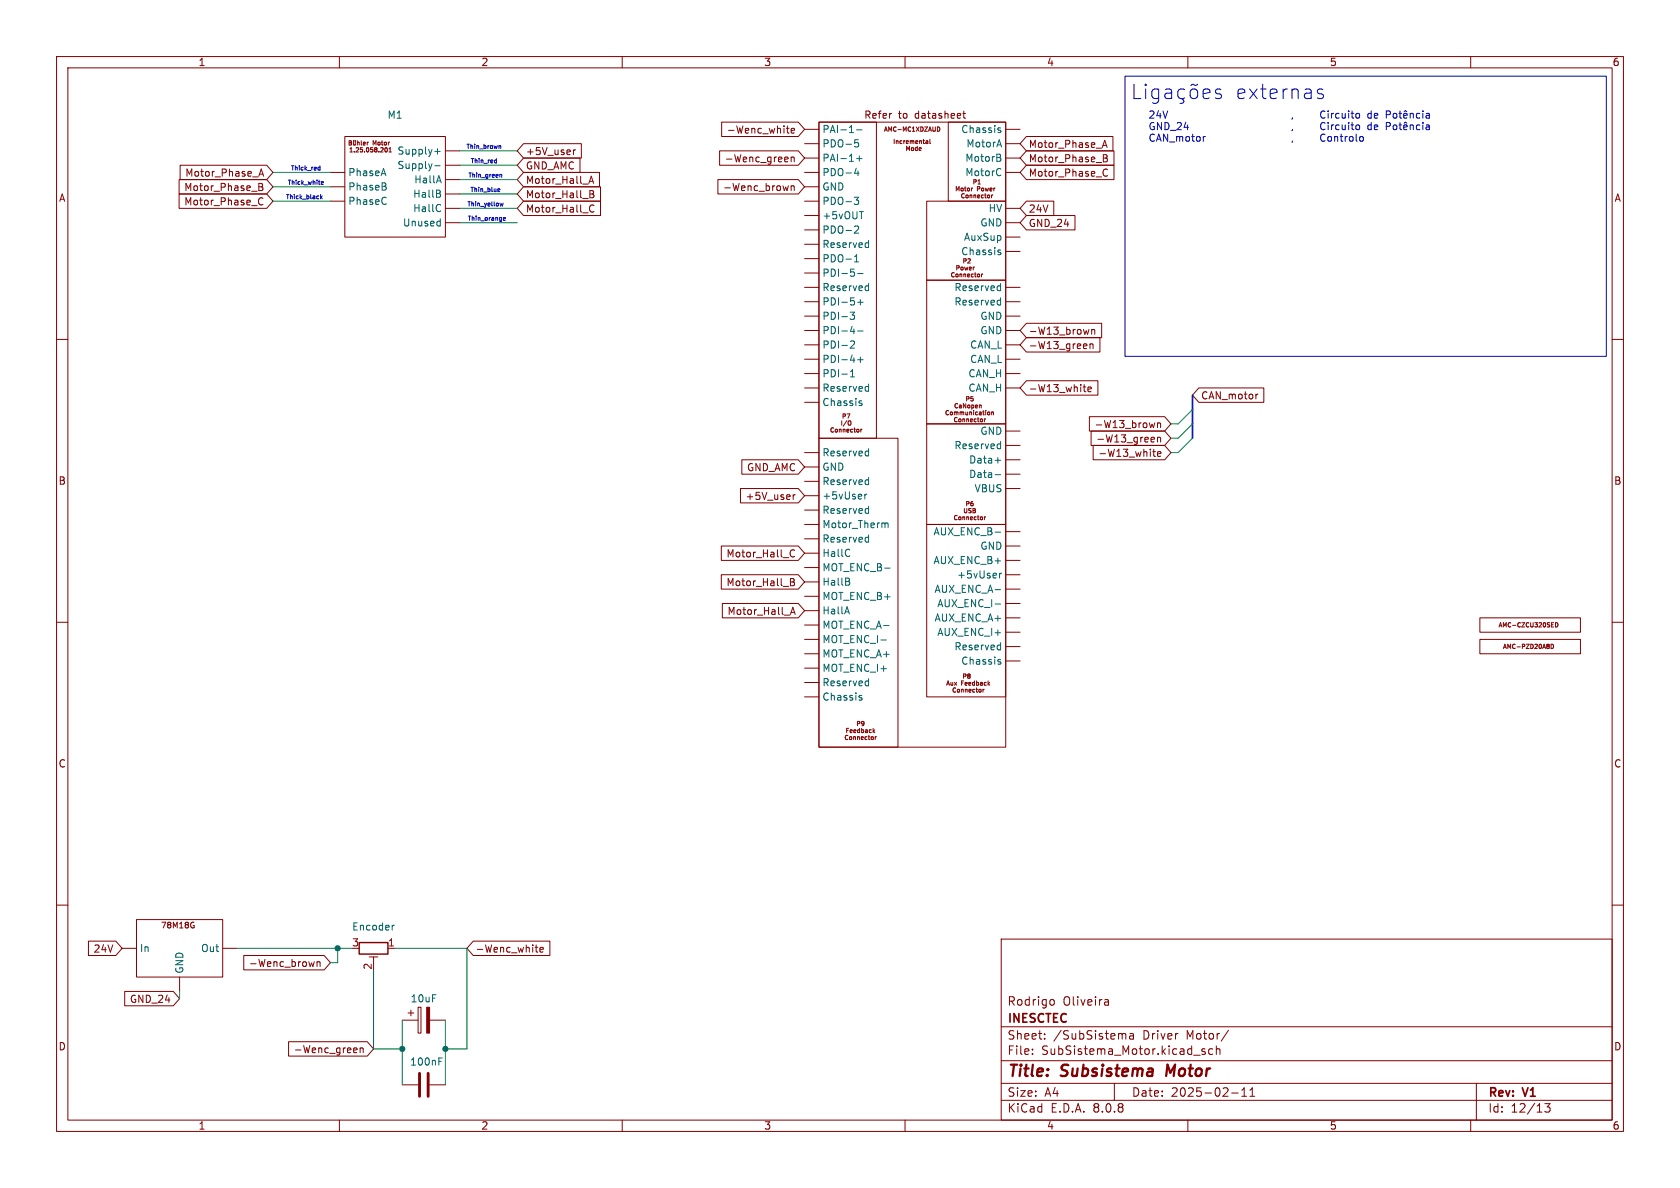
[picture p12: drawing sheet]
<svg xmlns="http://www.w3.org/2000/svg" width="297mm" height="210mm" viewBox="0 0 297 210" stroke-linecap="round" stroke-linejoin="round" font-family="sans-serif">
<g fill="none" stroke="#840000" stroke-width=".18">
<path d="M10 10h277v190h-277zM12 12h273v186h-273zM60 10v2M110 10v2M160 10v2M170.4 19.6v1.1l.3 .2M210 10v2M260 10v2M31.7 34.3h15.4l1.2 1.3-1.2 1.2h-15.4zM31.7 31.7h15.4l1.2 1.3-1.2 1.3h-15.4zM31.8 29.2h15.3l1.2 1.3-1.2 1.3h-15.3zM45.8 33h.4"/>
<path d="M45.8 32.4h.4l.2 .3-.2 .3 .2 .1 .1 .3-.3 .3h-.4zM45.8 35.9l.3 .3 .4-.1M45.8 31.2l.4-1.3 .4 1.3M45.9 30.8h.6M46.5 35.1l-.4-.1-.3 .3M58.4 33h2.6M58.4 30.5h2.6M58.4 35.6h2.6M61 24.1h17.7v17.8h-17.7zM61.7 25.2h.3M62 25.2l.1-.3h-.4v.7M62 25.2l.2 .2"/>
<path d="M62.5 25.1v.4M62.5 24.9h.1M62.8 24.9h.1M62.8 25.1v.5M63.2 24.9v.7M63.2 25.2h.3v.4M63.9 24.9v.6M64.2 25.4l.4-.1v-.1h-.3l-.1 .3M64.9 26.1h.1a.37 .37 0 0 1 .2 .4 .37 .37 0 0 1-.3 .3M64.9 25.1v.5M65.1 25.1l-.2 .2M65.5 26.8l.1 .1"/>
<path d="M65.9 26.1h-.4v.4l.1-.1M66 25.6v-.7l.2 .5 .3-.5v.7M66.8 25.5l.1-.4 .3 .1v.3M67.4 25.1h.3M67.5 24.9v.6M67.9 25.5l.2-.4 .2 .1v.3M68.7 25.1v.5M68.9 25.1l-.2 .2M78.7 39.4h2.6M78.7 36.8h2.6M78.7 31.8h2.6M78.7 34.3h2.6"/>
<path d="M78.7 26.7h2.6M78.7 29.2h2.6M92.6 27.9h9.9v2.6h-9.9l-1.2-1.3zM92.6 33h13.6v2.6h-13.6l-1.2-1.3zM92.6 30.5h13.4v2.5h-13.4l-1.2-1.2zM92.6 25.4h10.2v2.5h-10.2l-1.2-1.2zM92.6 35.6h13.6v2.5h-13.6l-1.2-1.3zM101.4 26.5v.8M101.7 26.5l-.3 .2M104.1 32.4l.4-1.2 .4 1.2M104.2 37l.3 .4 .3 .1 .2-.1M104.2 32.1h.6"/>
<path d="M104.3 33.7h.4l.2 .2-.2 .4 .2 .1 .1 .3-.2 .3h-.5zM104.3 34.3h.4M105 36.4l-.2-.2-.3 .1-.3 .5M126.9 31.7h14.2l1.1 1.3-1.1 1.3h-14.2zM127.2 26.7h13.9l1.1 1.2-1.1 1.3h-13.9zM127.6 21.6h13.5l1.1 1.3-1.1 1.2h-13.5zM139 22.7h.5M139.1 27.8l.2 .3-.6 .1M139.2 22.3v1l.3 .2M139.3 28.5l-.2 .1M139.4 32.8l-.3 .9M139.9 27.9l.1-.1h.3l.1 .8"/>
<path d="M139.9 23.1l.6-.1-.1-.3h-.4l-.1 .2v.6h.5M139.9 27.8v.8M139.9 32.8v.9M139.9 33l.1-.2 .3 .1 .1 .8M142.2 38.1h2.6M142.2 22.9h2.6M142.2 33h2.6M142.2 25.4h2.6M142.2 27.9h2.6M142.2 30.5h2.6M142.2 35.6h2.6M144.8 21.6h10.1v55.9h-10.1z"/>
<path d="M144.8 21.6h33v110.5h-33zM157.5 20.1h.1M158.1 24.6v.8M158.4 24.9v.5M158.4 24.9h.3l.1 .5M159.5 24.9h-.3l-.1 .3M159.8 24.9v.5M160 24.9l-.2 .1M160.2 25.1h.4l-.1-.2h-.2l-.1 .4M160.9 24.9h.2l.1 .1M160.9 24.9v.5M161.2 25l.3-.1 .1 .5"/>
<path d="M161.2 25v.4M161.8 26.5l.1 .1h.3M161.9 25.1h.4l-.1-.2-.3 .1v.3h.3M162.2 26.1h-.3l-.1 .1M162.2 25.8v.8M162.5 26.4l.4-.1-.1-.2-.3 .1v.4h.3M162.6 24.9h.3v.5M162.6 24.9v.5M163.2 24.9h.2M163.3 24.6v.7M163.7 24.9h.3v.5M163.8 35.6h14v13.9h-14z"/>
<path d="M164 25.1h-.3M164.4 24.6v.7M165.7 22.4a.38 .38 0 0 1 .5 .4 .38 .38 0 0 1-.5 .4M167.6 21.6h10.2v14h-10.2zM169.1 33.8v-.8l.2 .5 .3-.5v.8M169.9 33.3h.4l-.1 .4h-.3zM170.2 20.1h.5M170.4 34.3a.35 .35 0 0 0-.4 .3 .35 .35 0 0 0 .5 .3M170.8 34.5h.3v.4h-.3zM171.5 34.5h.3v.5M171.5 34.5v.5M172.2 31.8v.7"/>
<path d="M172.2 34.5h.3v.5M172.2 34.5v.5M172.6 31.9l-.1 .2-.3 .1M172.8 34.7h.4v-.2l-.4 .1 .1 .3h.3M172.9 32.5h.4M173.1 31.8v.7M173.8 34.5h-.2l-.1 .1 .1 .3h.2M174.1 34.5h.3M174.2 33.2l.1 .6 .2-.4 .1 .4M174.2 34.2v.7l.2 .1M174.6 34.5h.3v.4h-.3zM175.3 34.5v.5"/>
<path d="M175.5 34.5l-.2 .1M177.8 22.9h2.5M177.8 39.4h2.5M177.8 36.8h2.5M177.8 25.4h2.5M177.8 27.9h2.5M177.8 30.5h2.5M181.5 26.7h15.4v2.5h-15.4l-1.2-1.3zM181.5 29.2h15.4v2.6h-15.4l-1.2-1.3zM181.5 35.6h4.8v2.5h-4.8l-1.2-1.3zM181.5 38.1h8.5v2.5h-8.5l-1.2-1.2zM181.5 24.1h15.3v2.6h-15.3l-1.2-1.3z"/>
<path d="M194.9 26.1l.4-1.3 .4 1.3M195 25.7h.6M195.1 27.9h.4M195.1 27.3h.4l.2 .3-.2 .3 .2 .2 .1 .3-.3 .2h-.4zM195.1 30.8l.3 .4 .4-.2M195.8 30l-.4-.1-.3 .3M142.2 58.4h2.6M142.2 55.9h2.6M142.2 53.3h2.6M142.2 48.3h2.6M142.2 45.7h2.6M142.2 40.6h2.6"/>
<path d="M142.2 50.8h2.6M142.2 43.2h2.6M163.8 49.5h14v25.4h-14zM168.7 48.3a.34 .34 0 0 0-.5 .3 .34 .34 0 0 0 .5 .3M169.1 48.5l.1-.1 .2 .2-.2 .4-.2-.2zM169.1 47.4l.4-.1v-.3h-.4v.7M169.7 48.5h.3v.5M169.7 48.4v.6M169.9 47.3l.2-.1 .2 .2-.2 .3-.2-.1zM170.4 45.7v.8M170.4 48.4v.6M170.4 48.5h.3v.5"/>
<path d="M170.5 47.2l.2 .5M170.8 45.9l-.1 .2h-.3M171.1 48.7l.3-.1v-.1l-.3 .1v.3h.3M171.5 46l-.4 .5h.4M172.1 48.5l-.3-.1-.1 .2 .1 .3h.3M172.3 48.4h.3M172.4 48.2v.6l.2 .2M172.9 48.5l.1-.1 .2 .2-.2 .4-.2-.2zM173.5 48.4v.6M173.7 48.4l-.2 .2M177.8 41.9h2.5M177.8 44.5h2.5"/>
<path d="M177.8 58.4h2.5M177.8 55.9h2.5M177.8 53.3h2.5M177.8 50.8h2.5M181.5 57.1h13.3v2.6h-13.3l-1.2-1.3zM181.5 59.7h13v2.5h-13l-1.2-1.2zM192.5 58.2l-.2 .9M193 58.2v.9M193 58.4l.2-.2 .3 .1v.8M10 60h2M142.2 68.6h2.6M142.2 66h2.6"/>
<path d="M142.2 63.5h2.6M142.2 61h2.6M142.2 71.1h2.6M144.8 77.5h13.9v54.6h-13.9zM147.4 75.7a.34 .34 0 0 0-.5 .3 .34 .34 0 0 0 .5 .3M147.7 75.9h.2l.1 .1-.1 .4-.3-.2zM148.4 75.9h.3v.5M148.4 75.9v.5M148.8 74.4v.8M149 73.6l.4-.1v-.3h-.4v.7M149.1 75.9h.3v.5M149.1 75.9v.5"/>
<path d="M149.7 74.4l-.6 .9M149.7 76.1h.4l-.1-.2-.3 .1 .1 .3h.2M149.7 73.2h.5l-.3 .7M150 74.5l.1-.1 .3 .1-.1 .6-.3-.1zM150.7 75.9h-.2l-.1 .1v.3h.3M150.9 75.9h.3M151.1 75.6v.7l.1 .1M151.5 75.9h.2l.2 .1-.2 .4-.2-.2zM152.2 75.9v.5M152.4 75.9l-.2 .1M163.8 74.9h14v17.8h-14zM167.7 72.6a.34 .34 0 0 0-.5 .4 .34 .34 0 0 0 .5 .3"/>
<path d="M168 72.9h.3v.4h-.3zM168.1 72.9h-.1M168.7 72.9l.2-.1 .1 .1M168.7 72.8v.5M169 72.9v.4M169 72.9h.3l.1 .4M169.2 73.8a.35 .35 0 0 0-.5 .4 .35 .35 0 0 0 .5 .3M169.2 73.8v.1M169.3 71.4a.34 .34 0 0 0-.5 .3 .34 .34 0 0 0 .5 .3M169.6 74.1h.1l.2 .1-.2 .4-.2-.2zM169.6 71.6h.3v.5M169.7 72.8v.5"/>
<path d="M169.7 72.9l.2-.1 .2 .1M169.9 71.8l-.3 .1 .1 .2h.2M170.1 72.9h.2l.1 .4M170.1 72.9v.4M170.2 74.1h.3v.5M170.2 74.1v.5M170.7 71.3v.8l-.4-.8v.8M170.7 72.8l.1 .5h.3M170.9 70.1v.8M170.9 74.1v.5M170.9 74.1h.3v.5M171.1 72.8v.5"/>
<path d="M171.1 71.7h.3v.4l-.3-.1zM171.3 70.3v.2h-.4M171.4 72.9h.3l.1 .4M171.4 72.8v.5M171.6 74.3l.3-.1v-.1l-.3 .1v.3h.3M171.6 70.1v.4l.4-.1v.3l-.1 .2-.3-.1M171.8 71.6h.2l.2 .1-.1 .4h-.3M171.8 71.6v.8M172.1 72.6h.1M172.1 72.8v.5M172.4 71.9l.4-.1v-.2l-.4 .1 .1 .4h.3M172.5 72.9v.4h.3"/>
<path d="M172.5 72.9h.3M172.5 72.9h.1M172.6 74.1h-.2l-.2 .1 .1 .3h.3M172.8 74.1h.3M172.9 73.8v.7l.2 .1M173.1 71.6v.5M173.1 71.7l.3-.1 .1 .5M173.1 72.9h.4v.4h-.3l-.1-.2 .4-.1M173.4 74.1h.2l.1 .1-.1 .4-.3-.2zM173.7 72.8h.3M173.8 72.6v.6l.2 .1M174 74.1v.5"/>
<path d="M174.2 74.1l-.2 .1M174.3 72.6h.1M174.3 72.8v.5M174.7 72.9l.1-.1 .2 .2-.2 .3-.2-.1zM174.9 72.9h.1M175.3 72.9h.3v.4M175.3 72.8v.5M177.8 68.6h2.5M177.8 66h2.5M177.8 63.5h2.5M177.8 61h2.5M177.8 76.2h2.5"/>
<path d="M177.8 78.7h2.5M181.5 67.3h12.6v2.6h-12.6l-1.2-1.3zM191.5 68.4h.5M191.7 68v1.1l.3 .2M192 60.8l.1 .3-.6 .1M192.1 61.6h-.1M192.3 68.8l.6-.1v-.2l-.4-.1-.2 .2 .1 .6h.5M192.6 73.7h13.3l1.1 1.2-1.1 1.3h-13.3zM192.7 60.8v.8M192.7 60.9l.2-.1h.3v.8M192.9 76.2h13l1.1 1.3-1.1 1.2h-13zM193.3 78.7h12.6l1.1 1.3-1.1 1.3h-12.6z"/>
<path d="M203.8 79.8h.5M203.9 77.3l.2 .3-.6 .1M204 79.4v1.1l.3 .2M204 78.1h-.1M204.2 74.8l-.3 .8M204.6 77.4l.2-.1 .3 .1 .1 .7M204.6 74.8v.8M204.6 77.3v.8M204.6 74.9l.2-.1h.3l.1 .8M211.9 68.6h11.5v2.5h-11.5l-1.1-1.2zM222.4 69.7l-.3 .1M285 60h2"/>
<path d="M127.5 96.5h13.6l1.1 1.3-1.1 1.3h-13.6zM130.9 86.4h10.2l1.1 1.2-1.1 1.3h-10.2zM131.1 81.3h10l1.1 1.3-1.1 1.2h-10zM140.2 87.5v.8M140.5 97.3a.6 .6 0 0 0-.9 .4 .6 .6 0 0 0 .6 .8l.3-.2M140.6 87.5l-.4 .2M142.2 87.6h2.6M142.2 82.6h2.6M142.2 97.8h2.6M142.2 92.7h2.6M142.2 95.3h2.6M142.2 90.2h2.6"/>
<path d="M142.2 85.1h2.6M142.2 80h2.6M163.8 92.7h14v30.5h-14zM169.2 91.2a.34 .34 0 0 0-.5 .3 .34 .34 0 0 0 .5 .3M169.6 91.4h.1l.2 .1-.2 .4-.2-.2zM170.2 91.4v.5M170.2 91.4h.3v.5M170.5 89.9v.6l.1 .2 .3-.2v-.6M170.9 89.1l.4-.1v-.3h-.4v.7M170.9 91.4v.5M170.9 91.4h.3v.5M171.6 91.6h.3v-.2l-.3 .1v.3h.3"/>
<path d="M171.7 89.9l-.4 .1a.32 .32 0 0 0 .3 .4v.2h-.3M172 88.7l-.4 .1v.5l.2 .1h.2v-.4h-.2l-.2 .1M172 89.9l.4 .1-.1 .3 .1 .2-.1 .2h-.3zM172 90.3h.3M172.6 91.4h-.2l-.2 .1 .1 .3h.3M172.8 91.4h.3M172.9 91.1v.7l.2 .1M173.4 91.4h.2l.1 .1-.1 .4-.3-.2zM174 91.4v.5M174.2 91.4l-.2 .1M177.8 99.1h2.5M177.8 94h2.5"/>
<path d="M177.8 81.3h2.5M177.8 83.8h2.5M177.8 96.5h2.5M177.8 86.4h2.5M204.6 80.3l.6-.2v-.2l-.4-.1-.2 .2 .1 .6h.5M10 110h2M127.5 101.6h13.6l1.1 1.3-1.1 1.2h-13.6zM127.7 106.7h13.4l1.1 1.3-1.1 1.2h-13.4zM139.7 102.3h.5l.2 .2-.2 .4 .2 .1 .1 .3-.3 .2h-.5zM139.7 102.9h.5M139.7 108.6l.5-1.2 .4 1.2M139.9 108.3h.6"/>
<path d="M142.2 108h2.6M142.2 102.9h2.6M142.2 115.6h2.6M142.2 110.5h2.6M142.2 105.4h2.6M142.2 100.3h2.6M142.2 118.1h2.6M142.2 113h2.6M170.3 119.5h.4v-.3l-.4-.1v.8M171.2 119.5l-.1-.2 .1-.2 .3 .2-.1 .2M171.2 119.5l-.1 .1 .1 .3 .3-.1-.1-.3M171.2 119.5h.2"/>
<path d="M177.8 101.6h2.5M177.8 109.2h2.5M177.8 104.1h2.5M177.8 111.8h2.5M177.8 106.7h2.5M177.8 116.8h2.5M177.8 114.3h2.5M261.6 113h17.8v2.6h-17.8zM261.6 109.2h17.8v2.6h-17.8zM274.2 113.9a.38 .38 0 0 1 .5 .4 .38 .38 0 0 1-.5 .3zM275 110.1a.38 .38 0 0 1 .4 .4 .38 .38 0 0 1-.4 .3zM285 110h2"/>
<path d="M142.2 123.2h2.6M142.2 120.7h2.6M149.7 129.1h.2M149.9 130.1a.34 .34 0 0 0-.5 .3 .34 .34 0 0 0 .5 .3M150 128.8h-.3v.7M150.3 130.3l.1-.1 .2 .2-.2 .3-.2-.1zM150.3 129.3l.4-.1-.1-.2-.3 .1v.4h.3M150.5 130.7h.1M150.9 130.2v.5M150.9 129.3l.4-.1v-.2l-.4 .1 .1 .4h.3M150.9 130.3h.3v.4M150.9 130.3h.1"/>
<path d="M151.6 127.9h.3l.1-.3-.4-.1v.8M151.6 130.2v.5M151.6 130.3h.3v.4M152 128.8v.7h-.3l-.1-.4 .4-.1M152.3 130.5l.3-.1v-.1h-.3v.4h.3M152.3 128.8v.7h.3l.1-.4-.4-.1M152.7 127.9l-.1 .1h-.2l-.1-.4 .3-.1 .1 .2v.4l-.3 .2M152.9 130.7h.1M153 130.7h.3M153 129l.3 .1v.4h-.2l-.1-.2 .3-.1M153.3 130.3h-.4v.4M153.5 130.2h.3"/>
<path d="M153.6 130v.6l.2 .1M154 129h-.2l-.1 .2v.3h.3M154.1 130.3l.2-.1 .1 .2-.1 .3-.3-.1zM154.4 128.8v.7M154.4 129.2l.2 .3M154.6 129l-.2 .3M154.7 130.2v.5M154.9 130.2l-.2 .2M167.3 121.1l.3-.7 .3 .7M167.4 120.9h.4M168.1 120.6v.5h.3M168.4 120.6v.5"/>
<path d="M168.7 120.6l.4 .5M168.9 121.7a.34 .34 0 0 0-.4 .3 .34 .34 0 0 0 .4 .3M169.1 120.6l-.4 .5M169.3 121.9h.2l.1 .1-.1 .4-.3-.2zM170 121.9h.3v.5M170 121.9v.5M170 120.7h.3M170.4 120.4h-.4v.7M170.6 120.9l.4-.1-.1-.1h-.3l.1 .4h.2M170.7 121.9h.2l.1 .5M170.7 121.9v.5M171.3 120.9l.3-.1v-.1h-.3v.4h.3"/>
<path d="M171.3 122.1l.4-.1-.1-.1-.3 .1v.3h.3M172.3 120.7l-.2-.1-.2 .2 .1 .3h.3M172.3 120.4v.7M172.3 121.9h-.2l-.1 .1v.3h.3M172.5 121.9h.3M172.6 121.6v.7l.2 .1M172.6 120.7l.3-.1 .1 .2-.1 .3h-.3M172.6 120.4v.7M173.1 121.9h.2l.1 .1-.1 .4-.3-.2zM173.3 120.7h.3l.1 .4M173.7 120.8l-.4 .2 .1 .1h.3M173.8 121.9v.5"/>
<path d="M174 121.9l-.2 .1M174.4 120.7l-.3-.1-.1 .2 .1 .3h.3M174.7 120.4v.7M174.8 120.8l.2 .3M175 120.6l-.3 .3M10 160h2M15.6 166.4h4.9l1.1 1.2-1.1 1.3h-4.9zM21.6 167.6h2.5M22 175.3h8.6l1.1 1.2-1.1 1.3h-8.6zM24.1 162.6h15.3v10.1h-15.3zM31.7 172.7v2.6M34 163l.3 .1"/>
<path d="M34.1 163.6h.2v.3l-.2 .1M39.4 167.6h2.5M43.1 168.9h14.2l1.1 1.3-1.1 1.3h-14.2zM55.6 170l-.3 .9M56 170.1l.2-.1 .3 .1 .1 .8M56 170v.9M65.3 169.2h1.5M66 169.2v1M68.6 167.6h1.2M72.1 179.1h1.1M72.6 178.6v1M73.9 178.1h.5v4.5h-.5z"/>
<path d="M83.7 166.4h13.5v2.5h-13.5l-1.2-1.3zM94.6 167.5h.5M94.8 167v1.1l.3 .2M95.4 167.9l.7-.1-.1-.3h-.4l-.2 .1 .1 .6h.5M177 166h108v32h-108zM185.9 176.7l.3 .1 .2 .2-.1 .6-.4 .1M195.5 176.7h.2l.3 .2v.8M196 177.6l-.5 .1M196 177.1h-.5M285 160h2M51 184.1h13.9l1.1 1.3-1.1 1.3h-13.9zM60 198v2"/>
<path d="M62.9 185.2l.2 .3-.6 .2M63.1 186l-.2 .1M63.7 185.4l.1-.2 .3 .1 .1 .8M63.7 185.2v.9M71.1 191.8h2.8M71.1 180.3h2.8M75.9 191.8h2.8M75.9 180.3h2.8M110 198v2M160 198v2M177 194.5h108M177 191.5h108"/>
<path d="M177 187.5h108M177 181.5h108M182.5 186.3v.1M182.5 185.5v.1M184.7 183.6v.1M184.7 182.8v.1M197 191.5v3M198.6 182.7l.4 .1v.1v.8M199.7 182.8h.6l.1 .9M200.4 183.1h-.5a.29 .29 0 0 0-.2 .3 .29 .29 0 0 0 .2 .3l.5-.1M210 198v2M213 185.5l-.3-.1-.2 .2v.2l.5 .2v.3h-.5"/>
<path d="M214.4 185.5l-.4-.1-.3 .3v.4l.1 .2h.6M215 185.5l.2-.1 .4 .1 .1 .9M215 184.9v1.5M217.2 182.1l-1.3 2M217.7 193.2h1.2M219.5 193.8h.9M219.5 192.7l.5-.4v1.5M221 193.8h.8M221 192.7l.4-.4v1.5M260 198v2M261 191.5v6.5M273.1 195.1h.9l-.5 .6 .5 .1v.7l-.3 .1h-.4l-.2-.1"/>
</g>
<path d="M206.4 188.2l-.2 2" fill="none" stroke="#840000" stroke-width=".4"/>
<g fill="none" stroke="#006464" stroke-width=".18">
<path d="M68.2 33l.1 .2-.1 .3M68.2 32.5v.3M76.9 26.8h.9M76.9 29.3h.9M77.3 26.3v.9M77.6 31.1l.4 1.2M77.6 34.2l.3 .2-.1 .3-.2 .2M77.6 36.1l.3 .2M77.7 33.7l.1 .1-.1 .3M77.7 39.1l.1 .1M77.8 38.7v1.2M77.8 39.9h-.1"/>
<path d="M77.9 37.3l-.3 .1M150.2 23.4h.7M151 34.9h.8l-.4 .5 .3 .1 .1 .4-.2 .2h-.4M151.1 25.3l.5-.1 .2 .2-.1 .5h-.6M151.1 24.7h.6M151.4 29.7l-.3 .9h.8M151.4 28h1M151.4 23h1M151.7 30.2v.9M151.9 37.4h.7M151.9 27.6v.9M176.6 23l.3 .1v.2l-.1 .1h-.3"/>
<path d="M176.6 22.6l.3 .1M176.6 24.7l.5 1.3M176.6 27.9l.3 .2v.3l-.2 .1M176.8 27.3l.1 .2-.1 .3M176.9 29.9h.1M176.9 30.9v.1M150.3 55.2h.8l-.5 .5 .4 .1v.5l-.2 .2-.5-.1M150.3 58.6h.8M150.4 47.6h.6M150.8 48.1l.3 .2v.3l-.3 .2M151 58.2v.8M151.1 46.3h.7"/>
<path d="M151.1 45.4l.3-.4v1.3M151.1 40l.5-.1 .2 .4-.8 .9h.8M151.6 58.5h1M151.6 53.4h1M151.6 48.4h1M152.1 53v.9M153.2 50.5l.4 .1M153.2 42.9l.4 .1M153.6 42.5v1.3M153.6 50.1v1.3M153.6 51.3l-.4 .1M153.6 43.7l-.4 .1"/>
<path d="M176.5 50.5l.4 .1M176.5 53.1h.4M176.6 44.6l.3 .1v.1l-.1 .2h-.3M176.6 44.2h.3M176.9 50.1v1.3M176.9 52.6v1.3M176.9 51.3l-.4 .1M176.9 53.9h-.4M150.3 66.6h.8M150.3 65.7l.4-.4v1.3M150.3 60.4l.5-.1 .3 .3-.8 .9h.8M151.6 63.6h1"/>
<path d="M152 71.3h.3l.1 .2-.2 .2h-.2M152 70.9h.3M152.1 63.1v1M153.2 79.7l.4 .1M153.2 68.3l.4 .1M153.6 67.9v1.3M153.6 79.3v1.3M153.6 69.1l-.4 .1M176.5 78.5h.4M176.9 78v1.3M176.9 79.3h-.4M150 97.1l.2 .1"/>
<path d="M150.2 98.2l-.2 .2M152.9 87.4v.8M153.2 95h.4M153.2 89.9l.4 .1M153.2 84.8l.4 .1M153.3 87.4l-.4 .2M153.6 84.4v1.3M153.6 89.5v1.2M153.6 94.6v1.2M153.6 95.8h-.4M153.6 90.7h-.4M153.6 85.6l-.4 .1"/>
<path d="M153.6 80.5l-.4 .1M156.4 92.5l.1 .1M156.5 92.6v.7M156.5 92.6l.1-.2 .3 .1 .1 .8M175.9 94.1h1M175.9 81.4h1M175.9 83.9h1M149.7 107.3l.5 1.2M149.9 102.8l.3 .2v.3l-.2 .1M150 102.2l.2 .2-.2 .3M153.6 120v1.2M155.7 113.1h1"/>
<path d="M156.4 100.4h1M175.9 104.2h1M175.9 106.8h1M176.5 114l.4 .1M176.6 117l.3 .1v.1l-.1 .2h-.3M176.6 116.6h.3M176.7 101.3v.9M176.9 113.6v1.3M176.9 114.8l-.4 .1M177.1 101.3l-.4 .3M152 123.3l.3 .1 .1 .2-.2 .2h-.2M152 122.9l.3 .1"/>
<path d="M153.2 120.4h.4M153.6 121.2h-.4M69.7 163.6l-.4 .2M77.6 187.6h.4M77.6 187h.6"/>
</g>
<path d="M74.2 189.7v4.1M75.7 189.7v4.1" fill="none" stroke="#840000" stroke-width=".51"/>
<path d="M63.5 166.6h5.1v2.1h-5.1z" fill="none" stroke="#840000" stroke-width=".25"/>
<path d="M75.4 178.1h.5v4.5h-.5z" fill="#840000" stroke="#840000" stroke-width=".18"/>
<g fill="none" stroke="#0000c2" stroke-width=".18">
<path d="M198.9 13.5h85.1v49.5h-85.1zM200.5 14.9v2.5h1.2M202.5 14.9v.2M202.5 15.7v1.7M202.5 14.9l-.1 .1 .1 .1M202.5 14.9l.2 .1-.2 .1M204.8 15.9l-.7-.2-.5 .5v.7l.3 .4 .2 .1 .7-.1M204.8 15.7v2.1a.69 .69 0 0 1-1.1 .4M206 15.9l.3-.2 .7 .2 .1 .2v1.3M207.1 16.3l-.8 .2a.5 .5 0 0 0-.4 .4 .5 .5 0 0 0 .4 .5l.8-.1M208.9 17.5l.4 .4-.1 .3-.6 .1M209.4 15.9l-.7-.2-.5 .5v.7l.3 .4 .2 .1 .7-.1"/>
<path d="M210.5 16a.69 .69 0 0 1 .7-.3 .69 .69 0 0 1 .5 .5v.7a.69 .69 0 0 1-.6 .6 .69 .69 0 0 1-.7-.6v-.7zM211.7 14.9l-.3 .2-.5-.2-.4 .2M212.7 16.6l1.2-.3-.1-.4-.7-.2-.4 .4v1l.1 .2 .3 .1 .7-.1M215.8 15.9l-.6-.2-.3 .4 .1 .4 .8 .2 .2 .2-.2 .4-.2 .1-.7-.1M233 16.5l.9 .2 .1 .4-.4 .3-.7-.1M233 15.9l.3-.2 .6 .2M238.4 19.6v.1M239 19.6v1.1l.3 .2M245.1 19.6h.5l.2 .3-.1 .3-.6 .1M247.5 19.6v1.1l.3 .2M248.2 19.7l.3-.1 .2 .1M251.5 19.6v.1"/>
<path d="M56.2 30h.1M56.3 30h.3M56.3 29.6h-.1M56.3 29.6h.3M56.6 29.3v.8M56.7 34.4v.7M56.8 34.9l.2 .2M56.8 32.4l.4-.1-.1-.2-.3 .1v.4h.3M57 34.6l-.3 .3M87.6 28.3h.2M87.8 28v.8M87.8 28.8h-.2"/>
<path d="M88 33.5l.1-.1 .3 .1-.4 .1M88 33.8h.3M88.2 25.7v.6M88.2 25.8h.3v.5M88.4 35.9l.1 .5 .2-.3 .1 .3 .2-.5M88.4 30.8v.5M88.4 30.9h.1M88.4 30.9h.3v.4M89 38.7l.4-.1-.1-.1-.3 .1v.3h.3M213.1 24.1l-.3 .1M228.5 20.8l-.1 .3M228.5 22.9l-.1 .2"/>
<path d="M228.5 24.9l-.1 .3M233.6 23.9a.59 .59 0 0 0-.1 .8 .59 .59 0 0 0 .8 .2M234.8 24.2l.2-.1 .3 .1 .1 .5-.1 .2-.3 .1-.2-.1zM235.9 24.2l.2-.1 .3 .1 .1 .8M235.9 24.1v.9M236.7 20.1l-.3-.1-.3 .3 .1 .5h.5M236.9 24.1h.5M237.1 23.7v1.1l.3 .2M237.3 20v.8l.3 .1 .2-.1M237.8 24.1v.9M237.8 20v.9M238.2 24.1l-.4 .3"/>
<path d="M238.4 20v.9M238.6 24.2l.2-.1 .4 .1v.5l-.1 .2-.3 .1-.2-.1zM238.8 20h.5M239.7 22.3l.2-.2h.3l.2 .2-.2 .6h-.3l-.2-.2M239.8 23.7v1.1l.1 .2M239.8 20.2l.1-.2 .4 .2 .1 .4-.2 .2-.3 .1-.1-.1zM240.4 24.2l.2-.1 .4 .1v.5l-.1 .2-.3 .1-.2-.1zM242.3 20l-.4 .1-.1 .2 .1 .5 .4 .1M242.4 22.1h-.3l-.3 .2 .1 .6h.5M242.4 21.7v1.2M243 22.5l.6-.1-.1-.3h-.4l-.1 .2v.6h.5M245.1 22.3h.6l.1-.2-.1-.3-.6-.1v1.2"/>
<path d="M246.3 20.2l.2-.2 .4 .2 .1 .4-.2 .2-.3 .1-.2-.1zM247.3 20h.5M248.2 20.5l.6-.2-.1-.2-.4-.1-.1 .2v.6h.5M249.3 20.2l.2-.2 .3 .1 .1 .8M249.3 20v.9M249.3 22.1v.8M249.3 22.2l.2-.1h.3l.1 .8M251 20.1l-.4-.1-.2 .3 .1 .5h.5M251 22.1h-.4l-.2 .2 .1 .6h.5M251.5 20v.9M251.5 21.7v.1M251.5 22.1v.8"/>
<path d="M252.2 20.1h.4l.1 .8M252.2 22.1h.4l.1 .8M252.7 20.3l-.4 .1-.2 .2 .2 .3 .4-.1M252.7 22.4h-.4l-.2 .2 .2 .3h.4"/>
</g>
<path d="M210.8 69.9v7.6" fill="none" stroke="#000084" stroke-width=".3"/>
<g fill="none" stroke="#009600" stroke-width=".18">
<path d="M48.3 35.6h10.1M48.3 30.5h10.1M48.3 33h10.1M81.3 34.3h10.1M81.3 39.4h10.1M81.3 36.8h10.1M81.3 29.2h10.1M81.3 26.7h10.1M81.3 31.8h10.1M210.8 74.9l-2.5 2.6h-1.3M210.8 72.4l-2.5 2.5h-1.3M210.8 77.5l-2.5 2.5h-1.3"/>
<path d="M31.7 175.3v1.2M41.9 167.6h20.3M59.7 167.6v2.6h-1.3M66 171.5v13.9h5.1M69.8 167.6h12.7v17.8h-3.8M71.1 180.3v11.5M78.7 180.3v11.5"/>
</g>
<g fill="#009600" stroke="#009600" stroke-width=".18">
<circle cx="78.7" cy="185.4" r=".46"/>
<circle cx="71.1" cy="185.4" r=".46"/>
<circle cx="59.7" cy="167.6" r=".46"/>
</g>
<text font-size="3.5" fill="#0000c2" x="218.4" y="17.8">externas</text>
<g font-size="2.8" fill="#840000">
<text x="178" y="190.9">Title:</text>
<text x="187.7" y="190.9">Subsistema</text>
<text x="207" y="190.9">Motor</text>
</g>
<g font-size="2.1" fill="#840000">
<text x="178" y="178">Rodrigo</text>
<text x="187.9" y="178">Oliveira</text>
<text x="178" y="184">Sheet:</text>
<text x="178" y="181.2">INESCTEC</text>
<text x="186.2" y="184">/SubSistema</text>
<text x="202.1" y="184">Driver</text>
<text x="209.9" y="184">Motor/</text>
<text x="178" y="186.7">File:</text>
<text x="184.1" y="186.7">SubSistema_Motor.kicad_sch</text>
<text x="178" y="196.9">KiCad</text>
<text x="178" y="194.1">Size:</text>
<text x="184.7" y="194.1">A4</text>
<text x="185.7" y="196.9">E.D.A.</text>
<text x="193.3" y="196.9">8.0.8</text>
<text x="200" y="194.1">Date:</text>
<text x="207" y="194.1">2025-02-11</text>
<text x="263" y="194.3">Rev:</text>
<text x="263" y="196.9">Id:</text>
<text x="267.1" y="196.9">12/13</text>
<text x="269.4" y="194.3">V1</text>
</g>
<g font-size="1.8" fill="#840000">
<text x="35" y="11.9">1</text>
<text x="85" y="11.9">2</text>
<text x="135" y="11.9">3</text>
<text x="185" y="11.9">4</text>
<text x="235" y="11.9">5</text>
<text x="285" y="11.9">6</text>
<text x="128.4" y="23.8">-Wenc_white</text>
<text x="152.7" y="21.2">Refer</text>
<text x="158.8" y="21.2">to</text>
<text x="161.9" y="21.2">datasheet</text>
<text x="92.9" y="27.6">+5V_user</text>
<text x="128" y="28.9">-Wenc_green</text>
<text x="181.8" y="28.9">Motor_Phase_B</text>
<text x="181.8" y="26.4">Motor_Phase_A</text>
<text x="10.3" y="35.9">A</text>
<text x="32.5" y="34">Motor_Phase_B</text>
<text x="32.6" y="31.4">Motor_Phase_A</text>
<text x="92.9" y="30.2">GND_AMC</text>
<text x="92.9" y="35.3">Motor_Hall_B</text>
<text x="92.9" y="32.7">Motor_Hall_A</text>
<text x="127.7" y="34">-Wenc_brown</text>
<text x="181.8" y="31.4">Motor_Phase_C</text>
<text x="285.3" y="35.9">A</text>
<text x="32.5" y="36.5">Motor_Phase_C</text>
<text x="92.9" y="37.8">Motor_Hall_C</text>
<text x="181.8" y="37.8">24V</text>
<text x="181.8" y="40.3">GND_24</text>
<text x="181.8" y="59.4">-W13_brown</text>
<text x="181.8" y="61.9">-W13_green</text>
<text x="181.8" y="69.5">-W13_white</text>
<text x="212.2" y="70.8">CAN_motor</text>
<text x="193.4" y="75.9">-W13_brown</text>
<text x="132" y="83.5">GND_AMC</text>
<text x="193.7" y="78.4">-W13_green</text>
<text x="194.1" y="81">-W13_white</text>
<text x="10.3" y="85.9">B</text>
<text x="131.7" y="88.6">+5V_user</text>
<text x="285.3" y="85.9">B</text>
<text x="128.3" y="98.8">Motor_Hall_C</text>
<text x="128.3" y="103.8">Motor_Hall_B</text>
<text x="128.5" y="108.9">Motor_Hall_A</text>
<text x="10.3" y="135.9">C</text>
<text x="285.3" y="135.9">C</text>
<text x="16.4" y="168.6">24V</text>
<text x="43.9" y="171.1">-Wenc_brown</text>
<text x="84" y="168.6">-Wenc_white</text>
<text x="22.9" y="177.5">GND_24</text>
<text x="10.3" y="185.9">D</text>
<text x="285.3" y="185.9">D</text>
<text x="51.8" y="186.4">-Wenc_green</text>
<text x="35" y="199.9">1</text>
<text x="85" y="199.9">2</text>
<text x="135" y="199.9">3</text>
<text x="185" y="199.9">4</text>
<text x="235" y="199.9">5</text>
<text x="285" y="199.9">6</text>
</g>
<g font-size="1.8" fill="#006464">
<text x="68.4" y="21.2">M1</text>
<text x="145.3" y="23.7">PAI-1-</text>
<text x="169.8" y="23.7">Chassis</text>
<text x="70.2" y="27.5">Supply+</text>
<text x="145.3" y="28.8">PAI-1+</text>
<text x="145.3" y="26.3">PDO-5</text>
<text x="170.6" y="28.8">MotorB</text>
<text x="170.7" y="26.3">MotorA</text>
<text x="61.5" y="31.3">PhaseA</text>
<text x="61.5" y="33.9">PhaseB</text>
<text x="70.2" y="30.1">Supply-</text>
<text x="72.9" y="35.2">HallB</text>
<text x="73.1" y="32.6">HallA</text>
<text x="145.3" y="33.9">GND</text>
<text x="145.3" y="31.3">PDO-4</text>
<text x="170.6" y="31.3">MotorC</text>
<text x="61.5" y="36.4">PhaseC</text>
<text x="71.1" y="40.2">Unused</text>
<text x="72.9" y="37.7">HallC</text>
<text x="145.3" y="39">+5vOUT</text>
<text x="145.3" y="41.5">PDO-2</text>
<text x="145.3" y="36.4">PDO-3</text>
<text x="173.2" y="40.2">GND</text>
<text x="174.7" y="37.7">HV</text>
<text x="145.3" y="46.6">PDO-1</text>
<text x="145.3" y="44">Reserved</text>
<text x="169.8" y="45.3">Chassis</text>
<text x="170.3" y="42.8">AuxSup</text>
<text x="145.3" y="49.1">PDI-5-</text>
<text x="145.3" y="51.7">Reserved</text>
<text x="168.6" y="51.7">Reserved</text>
<text x="145.3" y="56.7">PDI-3</text>
<text x="145.3" y="59.3">PDI-4-</text>
<text x="145.3" y="54.2">PDI-5+</text>
<text x="168.6" y="54.2">Reserved</text>
<text x="173.2" y="59.3">GND</text>
<text x="173.2" y="56.7">GND</text>
<text x="145.3" y="61.8">PDI-2</text>
<text x="145.3" y="64.4">PDI-4+</text>
<text x="171.4" y="64.4">CAN_L</text>
<text x="171.4" y="61.8">CAN_L</text>
<text x="145.3" y="72">Chassis</text>
<text x="145.3" y="66.9">PDI-1</text>
<text x="145.3" y="69.4">Reserved</text>
<text x="171.1" y="69.4">CAN_H</text>
<text x="171.1" y="66.9">CAN_H</text>
<text x="173.2" y="77.1">GND</text>
<text x="145.3" y="83.4">GND</text>
<text x="145.3" y="80.9">Reserved</text>
<text x="168.6" y="79.6">Reserved</text>
<text x="171.2" y="82.1">Data+</text>
<text x="145.3" y="88.5">+5vUser</text>
<text x="145.3" y="86">Reserved</text>
<text x="171.2" y="84.7">Data-</text>
<text x="172.2" y="87.2">VBUS</text>
<text x="145.3" y="93.6">Motor_Therm</text>
<text x="145.3" y="91">Reserved</text>
<text x="164.9" y="94.8">AUX_ENC_B-</text>
<text x="145.3" y="98.7">HallC</text>
<text x="145.3" y="101.2">MOT_ENC_B-</text>
<text x="145.3" y="96.1">Reserved</text>
<text x="164.9" y="99.9">AUX_ENC_B+</text>
<text x="173.2" y="97.4">GND</text>
<text x="145.3" y="103.7">HallB</text>
<text x="145.3" y="106.3">MOT_ENC_B+</text>
<text x="165.1" y="105">AUX_ENC_A-</text>
<text x="165.6" y="107.5">AUX_ENC_I-</text>
<text x="169.1" y="102.5">+5vUser</text>
<text x="145.3" y="108.8">HallA</text>
<text x="145.3" y="111.4">MOT_ENC_A-</text>
<text x="145.3" y="113.9">MOT_ENC_I-</text>
<text x="165.1" y="110.1">AUX_ENC_A+</text>
<text x="165.6" y="112.6">AUX_ENC_I+</text>
<text x="145.3" y="116.4">MOT_ENC_A+</text>
<text x="145.3" y="119">MOT_ENC_I+</text>
<text x="168.6" y="115.2">Reserved</text>
<text x="169.8" y="117.7">Chassis</text>
<text x="145.3" y="124.1">Chassis</text>
<text x="145.3" y="121.5">Reserved</text>
<text x="62.2" y="164.7">Encoder</text>
<text x="24.6" y="168.5">In</text>
<text x="32.6" y="172.2" transform="rotate(-90 32.6 172.2)">GND</text>
<text x="35.5" y="168.5">Out</text>
<text x="72.5" y="177.4">10uF</text>
<text x="72.4" y="188.6">100nF</text>
</g>
<g font-size="1.8" fill="#0000c2">
<text x="202.9" y="21.3">24V</text>
<text x="202.9" y="23.3">GND_24</text>
<text x="207.6" y="21.3">,</text>
<text x="229.4" y="21.3">Circuito</text>
<text x="233.2" y="23.3">Circuito</text>
<text x="242.7" y="21.3">de</text>
<text x="246.5" y="23.3">de</text>
<text x="202.9" y="25.4">CAN_motor</text>
</g>
<g font-size="1.8" fill="#a90000">
<text x="62.2" y="167.4">3</text>
<text x="68.5" y="167.4">1</text>
<text x="65.8" y="171.5" transform="rotate(-90 65.8 171.5)">2</text>
</g>
<text font-size="1.4" fill="#840000" x="28.3" y="164.3">78M18G</text>
<g font-size="1.1" fill="#840000">
<text x="156.1" y="23.5">AMC-MC1XDZAUD</text>
<text x="61.8" y="26.5">Motor</text>
<text x="156" y="26.3">Incremental</text>
<text x="163.6" y="26.3">Mode</text>
<text x="170.6" y="34">Power</text>
<text x="174.9" y="34">Connector</text>
<text x="170.9" y="48">Connector</text>
<text x="264.8" y="111.1">AMC-CZCU320SED</text>
<text x="265.6" y="114.9">AMC-PZD20A8D</text>
</g>
<text font-size="1.1" fill="#006464" x="65.8" y="26.5">1.25.058.201</text>
<g font-size="1.1" fill="#0000c2">
<text x="82.3" y="26.5">Thin_brown</text>
<text x="83.1" y="29.1">Thin_red</text>
<text x="50.4" y="35.4">Thick_black</text>
<text x="50.7" y="32.9">Thick_white</text>
<text x="51.3" y="30.3">Thick_red</text>
<text x="82.7" y="31.6">Thin_green</text>
<text x="83" y="34.1">Thin_blue</text>
<text x="82.5" y="36.7">Thin_yellow</text>
<text x="82.6" y="39.2">Thin_orange</text>
</g>
</svg>
